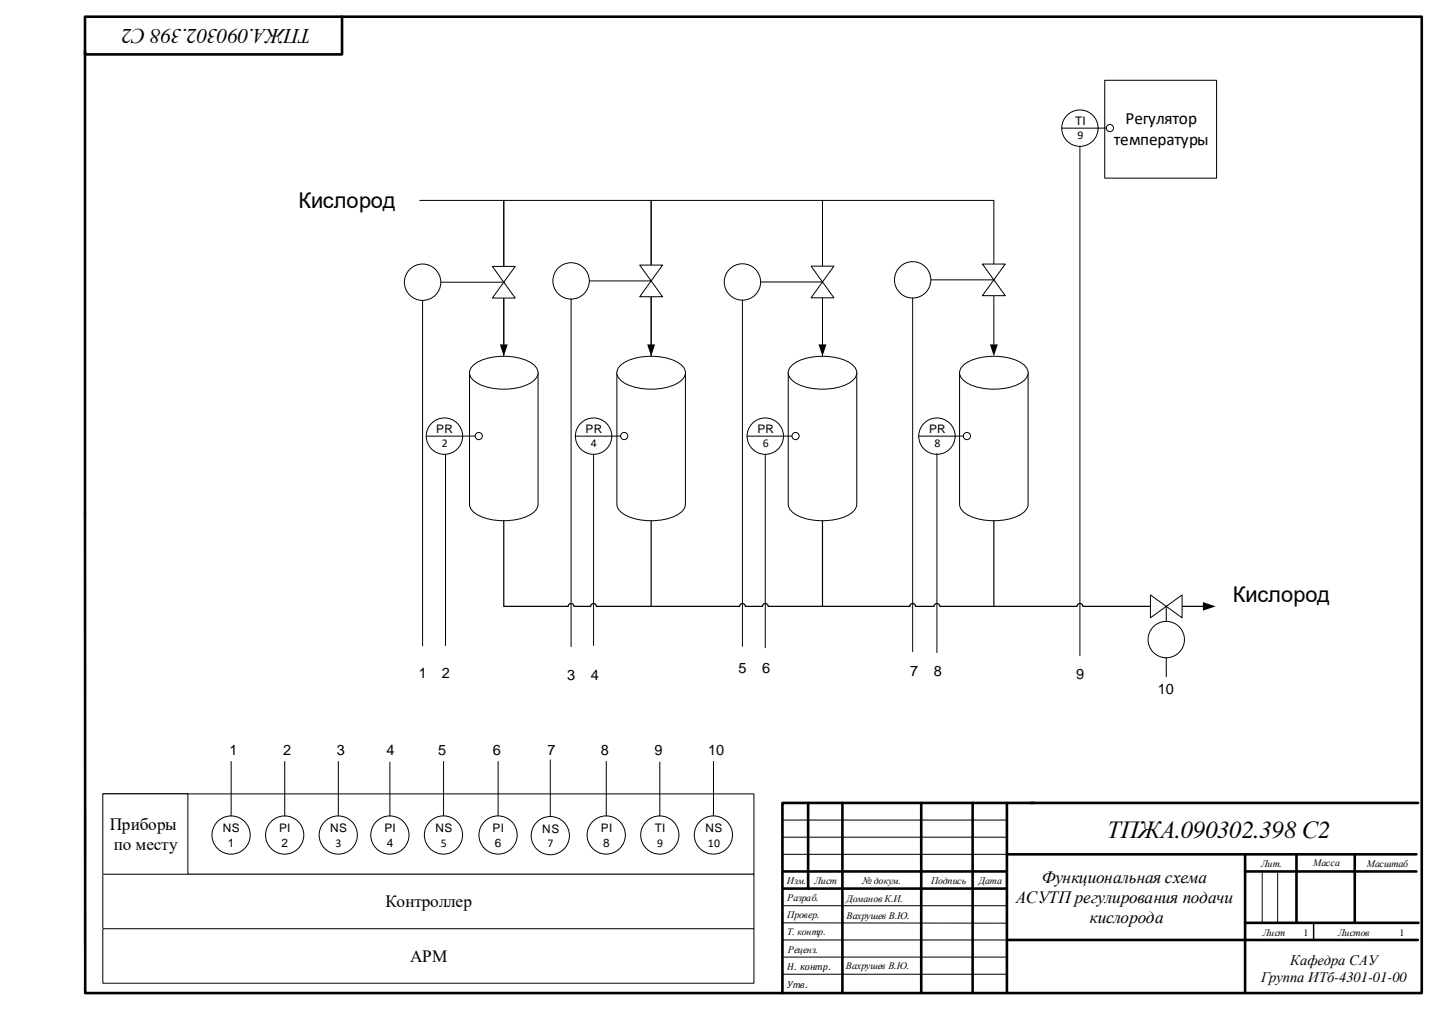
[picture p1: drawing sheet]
<svg xmlns="http://www.w3.org/2000/svg" width="420mm" height="297mm" viewBox="0 0 420 297" stroke-linecap="round" stroke-linejoin="round" font-family="sans-serif">
<g fill="none" stroke="#000" stroke-width=".76">
<path d="M24.8 4.9h75v11h-75zM99.6 4.9h315.3v285h-390l-.1-275M235.8 234.4v25M245.8 234.4v55.3M268.8 234.4v55.1M283.8 234.4v55.1M293.8 234.4v55.1M300.8 234.4h113M301.8 234.4h-73.5v55.5M228.4 254.4h65.4M228.4 259.4h65.4M293.8 249.4h119.5"/>
<path d="M363.3 254.4h50M363.3 249.4v40M378.3 249.4v20M395.3 249.4v20M294.3 274.4h119.4M363.3 269.4h50.6"/>
</g>
<path d="M228.4 239.4h65.4M228.4 244.4h65.4M228.4 249.4h65.9M368.3 254.4v15M372.8 254.4v15M228.4 264.4h65.4M228.4 269.4l65.4 .1M228.4 279.4h65.4M228.4 274.4h65.9M228.4 284.4h65.4" fill="none" stroke="#000" stroke-width=".29"/>
<path d="M383.3 269.4v5" fill="none" stroke="#000" stroke-width=".42"/>
<path d="M30 231.7h190v23.5h-190z" fill-rule="evenodd" fill="#fff"/>
<path d="M30 231.7h190v23.5h-190z" fill="none" stroke="#000" stroke-width=".29"/>
<path d="M30 255.2h190v15.9h-190z" fill-rule="evenodd" fill="#fff"/>
<path d="M30 255.2h190v15.9h-190z" fill="none" stroke="#000" stroke-width=".29"/>
<path d="M30 231.7h24.8v23.5h-24.8z" fill-rule="evenodd" fill="#fff"/>
<path d="M30 231.7h24.8v23.5h-24.8z" fill="none" stroke="#000" stroke-width=".29"/>
<circle cx="67.4" cy="243.7" r="5.6" fill="#fff"/>
<circle cx="67.4" cy="243.7" r="5.6" fill="none" stroke="#000" stroke-width=".29"/>
<circle cx="113.8" cy="243.7" r="5.6" fill="#fff"/>
<g fill="none" stroke="#000" stroke-width=".29">
<path d="M67.4 222.3v15.9M113.8 222.5v15.7"/>
<circle cx="113.8" cy="243.7" r="5.6"/>
</g>
<circle cx="129.4" cy="243.7" r="5.6" fill="#fff"/>
<g fill="none" stroke="#000" stroke-width=".29">
<path d="M129.4 222.3v15.9"/>
<circle cx="129.4" cy="243.7" r="5.6"/>
</g>
<circle cx="176.9" cy="243.7" r="5.6" fill="#fff"/>
<g fill="none" stroke="#000" stroke-width=".29">
<path d="M176.9 222.3v15.9"/>
<circle cx="176.9" cy="243.7" r="5.6"/>
</g>
<circle cx="208.2" cy="243.7" r="5.6" fill="#fff"/>
<g fill="none" stroke="#000" stroke-width=".29">
<path d="M208.2 222.3v15.9"/>
<circle cx="208.2" cy="243.7" r="5.6"/>
</g>
<circle cx="192.5" cy="243.7" r="5.6" fill="#fff"/>
<g fill="none" stroke="#000" stroke-width=".29">
<path d="M192.5 222.5v15.7"/>
<circle cx="192.5" cy="243.7" r="5.6"/>
</g>
<circle cx="83.1" cy="243.7" r="5.6" fill="#fff"/>
<g fill="none" stroke="#000" stroke-width=".29">
<path d="M83.1 222.3v15.9"/>
<circle cx="83.1" cy="243.7" r="5.6"/>
</g>
<circle cx="98.7" cy="243.7" r="5.6" fill="#fff"/>
<g fill="none" stroke="#000" stroke-width=".29">
<path d="M98.7 222.3v15.9"/>
<circle cx="98.7" cy="243.7" r="5.6"/>
</g>
<circle cx="145.3" cy="243.7" r="5.6" fill="#fff"/>
<g fill="none" stroke="#000" stroke-width=".29">
<path d="M145.4 222.3l-.1 15.9"/>
<circle cx="145.3" cy="243.7" r="5.6"/>
</g>
<path d="M137 108.8h20v38.4a4.6 4.6 0 0 1-3.4 3.6 17.6 17.6 0 0 1-15-1 3.4 3.4 0 0 1-1.6-2.6z" fill-rule="evenodd" fill="#fff"/>
<path d="M137 108.8h20v38.4a4.6 4.6 0 0 1-3.4 3.6 17.6 17.6 0 0 1-15-1 3.4 3.4 0 0 1-1.6-2.6z" fill="none" stroke="#000" stroke-width=".29"/>
<path d="M137.9 106.8a15.6 15.6 0 0 1 13.3-2.4 7.6 7.6 0 0 1 5.7 3.7 3.5 3.5 0 0 1-2.4 3.8 17.6 17.6 0 0 1-15.9-.5 2.86 2.86 0 0 1-.7-4.6z" fill-rule="evenodd" fill="#fff"/>
<path d="M137.9 106.8a15.6 15.6 0 0 1 13.3-2.4 7.6 7.6 0 0 1 5.7 3.7 3.5 3.5 0 0 1-2.4 3.8 17.6 17.6 0 0 1-15.9-.5 2.86 2.86 0 0 1-.7-4.6z" fill="none" stroke="#000" stroke-width=".29"/>
<path d="M180 108.8h20v38.4a4.6 4.6 0 0 1-3.4 3.6 17.6 17.6 0 0 1-15-1 3.4 3.4 0 0 1-1.6-2.6z" fill-rule="evenodd" fill="#fff"/>
<path d="M180 108.8h20v38.4a4.6 4.6 0 0 1-3.4 3.6 17.6 17.6 0 0 1-15-1 3.4 3.4 0 0 1-1.6-2.6z" fill="none" stroke="#000" stroke-width=".29"/>
<path d="M180.9 106.8a15.6 15.6 0 0 1 13.3-2.4 7.6 7.6 0 0 1 5.7 3.7 3.5 3.5 0 0 1-2.4 3.8 17.6 17.6 0 0 1-15.9-.5 2.86 2.86 0 0 1-.7-4.6z" fill-rule="evenodd" fill="#fff"/>
<path d="M180.9 106.8a15.6 15.6 0 0 1 13.3-2.4 7.6 7.6 0 0 1 5.7 3.7 3.5 3.5 0 0 1-2.4 3.8 17.6 17.6 0 0 1-15.9-.5 2.86 2.86 0 0 1-.7-4.6z" fill="none" stroke="#000" stroke-width=".29"/>
<path d="M230 108.8h20v38.4a4.6 4.6 0 0 1-3.4 3.6 17.6 17.6 0 0 1-15-1 3.4 3.4 0 0 1-1.6-2.6z" fill-rule="evenodd" fill="#fff"/>
<path d="M230 108.8h20v38.4a4.6 4.6 0 0 1-3.4 3.6 17.6 17.6 0 0 1-15-1 3.4 3.4 0 0 1-1.6-2.6z" fill="none" stroke="#000" stroke-width=".29"/>
<path d="M230.9 106.8a15.6 15.6 0 0 1 13.3-2.4 7.6 7.6 0 0 1 5.7 3.7 3.5 3.5 0 0 1-2.4 3.8 17.6 17.6 0 0 1-15.9-.5 2.86 2.86 0 0 1-.7-4.6z" fill-rule="evenodd" fill="#fff"/>
<path d="M230.9 106.8a15.6 15.6 0 0 1 13.3-2.4 7.6 7.6 0 0 1 5.7 3.7 3.5 3.5 0 0 1-2.4 3.8 17.6 17.6 0 0 1-15.9-.5 2.86 2.86 0 0 1-.7-4.6z" fill="none" stroke="#000" stroke-width=".29"/>
<path d="M280 108.8h20v38.4a4.6 4.6 0 0 1-3.4 3.6 17.6 17.6 0 0 1-15-1 3.4 3.4 0 0 1-1.6-2.6z" fill-rule="evenodd" fill="#fff"/>
<path d="M280 108.8h20v38.4a4.6 4.6 0 0 1-3.4 3.6 17.6 17.6 0 0 1-15-1 3.4 3.4 0 0 1-1.6-2.6z" fill="none" stroke="#000" stroke-width=".29"/>
<path d="M280.9 106.8a15.6 15.6 0 0 1 13.3-2.4 7.6 7.6 0 0 1 5.7 3.7 3.5 3.5 0 0 1-2.4 3.8 17.6 17.6 0 0 1-15.9-.5 2.86 2.86 0 0 1-.7-4.6z" fill-rule="evenodd" fill="#fff"/>
<path d="M122.5 58.5h24.5v42.3M190 100.8v-42.3h-43v45.5M240 100.8v-42.3h-50v45.5M280.9 106.8a15.6 15.6 0 0 1 13.3-2.4 7.6 7.6 0 0 1 5.7 3.7 3.5 3.5 0 0 1-2.4 3.8 17.6 17.6 0 0 1-15.9-.5 2.86 2.86 0 0 1-.7-4.6zM290 100.8v-42.3h-50v45.5" fill="none" stroke="#000" stroke-width=".29"/>
<path d="M145.8 100.5h2.4l-1.2 3.5zM188.8 100.5h2.4l-1.2 3.5zM238.8 100.5h2.4l-1.2 3.5zM288.8 100.5h2.4l-1.2 3.5z" fill="#000"/>
<path d="M143.7 77.8h6.6l-3.3 4.6z" fill="#fff"/>
<path d="M143.7 77.8h6.6l-3.3 4.6z" fill="none" stroke="#000" stroke-width=".29"/>
<path d="M147 82.4l3.3 4.6h-6.6z" fill="#fff"/>
<path d="M128.6 82.4h18.4M147 82.4l3.3 4.6h-6.6z" fill="none" stroke="#000" stroke-width=".29"/>
<circle cx="123.3" cy="82.4" r="5.3" fill="#fff"/>
<circle cx="123.3" cy="82.4" r="5.3" fill="none" stroke="#000" stroke-width=".29"/>
<path d="M186.7 77.4h6.6l-3.3 4.6z" fill="#fff"/>
<path d="M186.7 77.4h6.6l-3.3 4.6z" fill="none" stroke="#000" stroke-width=".29"/>
<path d="M190 82l3.3 4.6h-6.6z" fill="#fff"/>
<path d="M172 82h18M190 82l3.3 4.6h-6.6z" fill="none" stroke="#000" stroke-width=".29"/>
<circle cx="166.6" cy="82" r="5.3" fill="#fff"/>
<circle cx="166.6" cy="82" r="5.3" fill="none" stroke="#000" stroke-width=".29"/>
<path d="M236.7 77.7h6.6l-3.3 4.6z" fill="#fff"/>
<path d="M236.7 77.7h6.6l-3.3 4.6z" fill="none" stroke="#000" stroke-width=".29"/>
<path d="M240 82.3l3.3 4.6h-6.6z" fill="#fff"/>
<path d="M222 82.3h18M240 82.3l3.3 4.6h-6.6z" fill="none" stroke="#000" stroke-width=".29"/>
<circle cx="216.6" cy="82.3" r="5.3" fill="#fff"/>
<circle cx="216.6" cy="82.3" r="5.3" fill="none" stroke="#000" stroke-width=".29"/>
<path d="M286.7 77.1h6.6l-3.3 4.6z" fill="#fff"/>
<path d="M286.7 77.1h6.6l-3.3 4.6z" fill="none" stroke="#000" stroke-width=".29"/>
<path d="M290 81.7l3.3 4.6h-6.6z" fill="#fff"/>
<path d="M271.6 81.7h18.4M290 81.7l3.3 4.6h-6.6z" fill="none" stroke="#000" stroke-width=".29"/>
<circle cx="266.3" cy="81.7" r="5.3" fill="#fff"/>
<g fill="none" stroke="#000" stroke-width=".29">
<path d="M123.3 87.8v100.7M166.6 87.2v101.6M216.6 87.6v101.1M266.3 87v103.2"/>
<circle cx="266.3" cy="81.7" r="5.3"/>
</g>
<circle cx="129.7" cy="127.3" r="5.3" fill="#fff"/>
<circle cx="129.7" cy="127.3" r="5.3" fill="none" stroke="#000" stroke-width=".29"/>
<circle cx="139.7" cy="127.3" r="1.05" fill="#fff"/>
<g fill="none" stroke="#000" stroke-width=".29">
<path d="M138.7 127.3h-3.7"/>
<circle cx="139.7" cy="127.3" r="1.05"/>
</g>
<circle cx="173.2" cy="127.3" r="5.3" fill="#fff"/>
<circle cx="173.2" cy="127.3" r="5.3" fill="none" stroke="#000" stroke-width=".29"/>
<circle cx="182.1" cy="127.3" r="1.05" fill="#fff"/>
<g fill="none" stroke="#000" stroke-width=".29">
<path d="M181.1 127.3h-2.6"/>
<circle cx="182.1" cy="127.3" r="1.05"/>
</g>
<circle cx="223.3" cy="127.3" r="5.3" fill="#fff"/>
<circle cx="223.3" cy="127.3" r="5.3" fill="none" stroke="#000" stroke-width=".29"/>
<circle cx="232.1" cy="127.3" r="1.05" fill="#fff"/>
<g fill="none" stroke="#000" stroke-width=".29">
<path d="M231.1 127.3h-2.5"/>
<circle cx="232.1" cy="127.3" r="1.05"/>
</g>
<circle cx="273.4" cy="127.3" r="5.3" fill="#fff"/>
<circle cx="273.4" cy="127.3" r="5.3" fill="none" stroke="#000" stroke-width=".29"/>
<circle cx="282.1" cy="127.3" r="1.05" fill="#fff"/>
<g fill="none" stroke="#000" stroke-width=".29">
<path d="M130 132.6v55.8M173.2 132.6v55.8M223.3 132.6v56.5M273.4 132.4v58.1M281.1 127.3h-2.4"/>
<circle cx="282.1" cy="127.3" r="1.05"/>
</g>
<path d="M322.4 23.4h32.6v28.6h-32.6z" fill-rule="evenodd" fill="#fff"/>
<path d="M322.4 23.4h32.6v28.6h-32.6z" fill="none" stroke="#000" stroke-width=".29"/>
<circle cx="315.1" cy="37.4" r="5.3" fill="#fff"/>
<circle cx="315.1" cy="37.4" r="5.3" fill="none" stroke="#000" stroke-width=".29"/>
<circle cx="323.9" cy="37.4" r="1.05" fill="#fff"/>
<g fill="none" stroke="#000" stroke-width=".29">
<path d="M322.8 37.4h-2.4M315.1 42.7v148.7"/>
<circle cx="323.9" cy="37.4" r="1.05"/>
</g>
<path d="M147 152v25h18.8a.83 .83 0 0 1 .8-.8 .83 .83 0 0 1 .9 .8h4.9a.83 .83 0 0 1 .8-.8 .83 .83 0 0 1 .8 .8h41.8a.83 .83 0 0 1 .8-.8 .83 .83 0 0 1 .9 .8h5a.83 .83 0 0 1 .8-.8 .83 .83 0 0 1 .8 .8h41.4a.83 .83 0 0 1 .8-.8 .83 .83 0 0 1 .8 .8h5.5a.83 .83 0 0 1 .8-.8 .83 .83 0 0 1 .8 .8h40.1a.83 .83 0 0 1 .8-.8 .83 .83 0 0 1 .8 .8h35.4M190 152v25M240 152v25M290 152v25" fill="none" stroke="#000" stroke-width=".35"/>
<path d="M351 175.8l3.7 1.2-3.7 1.2z" fill="#000"/>
<path d="M335.7 173.7l4.6 3.3-4.6 3.3z" fill="#fff"/>
<path d="M335.7 173.7l4.6 3.3-4.6 3.3z" fill="none" stroke="#000" stroke-width=".29"/>
<path d="M340.3 177l4.6-3.3v6.6z" fill="#fff"/>
<path d="M340.3 177l4.6-3.3v6.6zM340.3 177v4.4" fill="none" stroke="#000" stroke-width=".29"/>
<circle cx="340.3" cy="186.7" r="5.3" fill="#fff"/>
<g fill="none" stroke="#000" stroke-width=".29">
<path d="M340.3 192v5.5"/>
<circle cx="340.3" cy="186.7" r="5.3"/>
</g>
<path d="M30 271.1h190v15.9h-190z" fill-rule="evenodd" fill="#fff"/>
<path d="M30 271.1h190v15.9h-190z" fill="none" stroke="#000" stroke-width=".29"/>
<circle cx="160.6" cy="243.9" r="5.6" fill="#fff"/>
<g fill="none" stroke="#000" stroke-width=".29">
<path d="M309.8 37.4h10.6M124.4 127.3h10.6M167.9 127.3h10.6M218 127.3h10.6M268.1 127.3h10.6M160.6 221.8v16.5"/>
<circle cx="160.6" cy="243.9" r="5.6"/>
</g>
<text font-size="7.2" x="323" y="244.7">ТПЖА.090302.398 С2</text>
<g font-size="6.4">
<text x="87.1" y="60.6">Кислород</text>
<text x="359.8" y="175.7">Кислород</text>
</g>
<text font-size="6.1" x="90.8" y="8.6" transform="rotate(-180 90.8 8.6)">ТПЖА.090302.398 С2</text>
<g font-size="5">
<text x="328.4" y="36.3">Регулятор</text>
<text x="325" y="42.2">температуры</text>
<text x="32.1" y="242.2">Приборы</text>
<text x="33.2" y="248.1">по месту</text>
<text x="304" y="257.6">Функциональная схема</text>
<text x="296.5" y="263.6">АСУТП регулирования подачи</text>
<text x="112.5" y="264.9">Контроллер</text>
<text x="318" y="269.5">кислорода</text>
<text x="119.7" y="280.8">АРМ</text>
</g>
<g font-size="4.2">
<text x="122.2" y="197.9">1</text>
<text x="128.9" y="197.9">2</text>
<text x="215.5" y="196.4">5</text>
<text x="222.4" y="196.4">6</text>
<text x="265.5" y="197.3">7</text>
<text x="272.5" y="197.3">8</text>
<text x="165.5" y="198.4">3</text>
<text x="172.4" y="198.4">4</text>
<text x="314.1" y="198.2">9</text>
<text x="337.8" y="202.5">10</text>
<text x="67" y="220.3">1</text>
<text x="82.6" y="220.3">2</text>
<text x="98.3" y="220.3">3</text>
<text x="112.8" y="220.3">4</text>
<text x="127.8" y="220.3">5</text>
<text x="143.8" y="220.3">6</text>
<text x="159.7" y="220.3">7</text>
<text x="175.4" y="220.3">8</text>
<text x="191" y="220.3">9</text>
<text x="206.6" y="220.3">10</text>
<text x="376.5" y="281.6">Кафедра САУ</text>
<text x="368" y="286.7">Группа ИТб-4301-01-00</text>
</g>
<g font-size="3.4">
<text x="313.7" y="36.4">TI</text>
<text x="314.4" y="40.6">9</text>
<text x="127.3" y="126.4">PR</text>
<text x="128.9" y="130.6">2</text>
<text x="170.9" y="126.4">PR</text>
<text x="172.4" y="130.6">4</text>
<text x="221" y="126.4">PR</text>
<text x="222.6" y="130.6">6</text>
<text x="271.1" y="126.4">PR</text>
<text x="272.7" y="130.6">8</text>
<text x="65" y="242.9">NS</text>
<text x="81.4" y="242.9">PI</text>
<text x="96.3" y="242.9">NS</text>
<text x="112.2" y="242.9">PI</text>
<text x="127" y="242.9">NS</text>
<text x="143.8" y="242.9">PI</text>
<text x="158.2" y="243.1">NS</text>
<text x="175.3" y="242.9">PI</text>
<text x="191.1" y="242.9">TI</text>
<text x="205.8" y="242.9">NS</text>
<text x="66.5" y="247.1">1</text>
<text x="82.1" y="247.1">2</text>
<text x="97.9" y="247.1">3</text>
<text x="112.9" y="247.1">4</text>
<text x="128.6" y="247.1">5</text>
<text x="144.4" y="247.1">6</text>
<text x="159.8" y="247.3">7</text>
<text x="176" y="247.1">8</text>
<text x="191.8" y="247.1">9</text>
<text x="206.5" y="247.1">10</text>
</g>
<g font-size="2.9">
<text x="229.6" y="258">Изм.</text>
<text x="237.7" y="258">Лист</text>
<text x="251.6" y="257.9">№ докум.</text>
<text x="271.7" y="257.9">Подпись</text>
<text x="285.7" y="258">Дата</text>
<text x="368" y="253">Лит.</text>
<text x="383.2" y="252.9">Масса</text>
<text x="398.9" y="253">Масштаб</text>
<text x="229.7" y="262.9">Разраб.</text>
<text x="247" y="263.2">Доманов К.И.</text>
<text x="229.7" y="268">Провер.</text>
<text x="247" y="268.2">Вахрушев В.Ю.</text>
<text x="229.7" y="272.9">Т. контр.</text>
<text x="368.5" y="273.2">Лист</text>
<text x="380.3" y="273.2">1</text>
<text x="390.5" y="273.2">Листов</text>
<text x="408.4" y="273.2">1</text>
<text x="229.9" y="278.1">Реценз.</text>
<text x="229.7" y="283">Н. контр.</text>
<text x="246.8" y="283">Вахрушев В.Ю.</text>
<text x="229.7" y="288.5">Утв.</text>
</g>
</svg>
